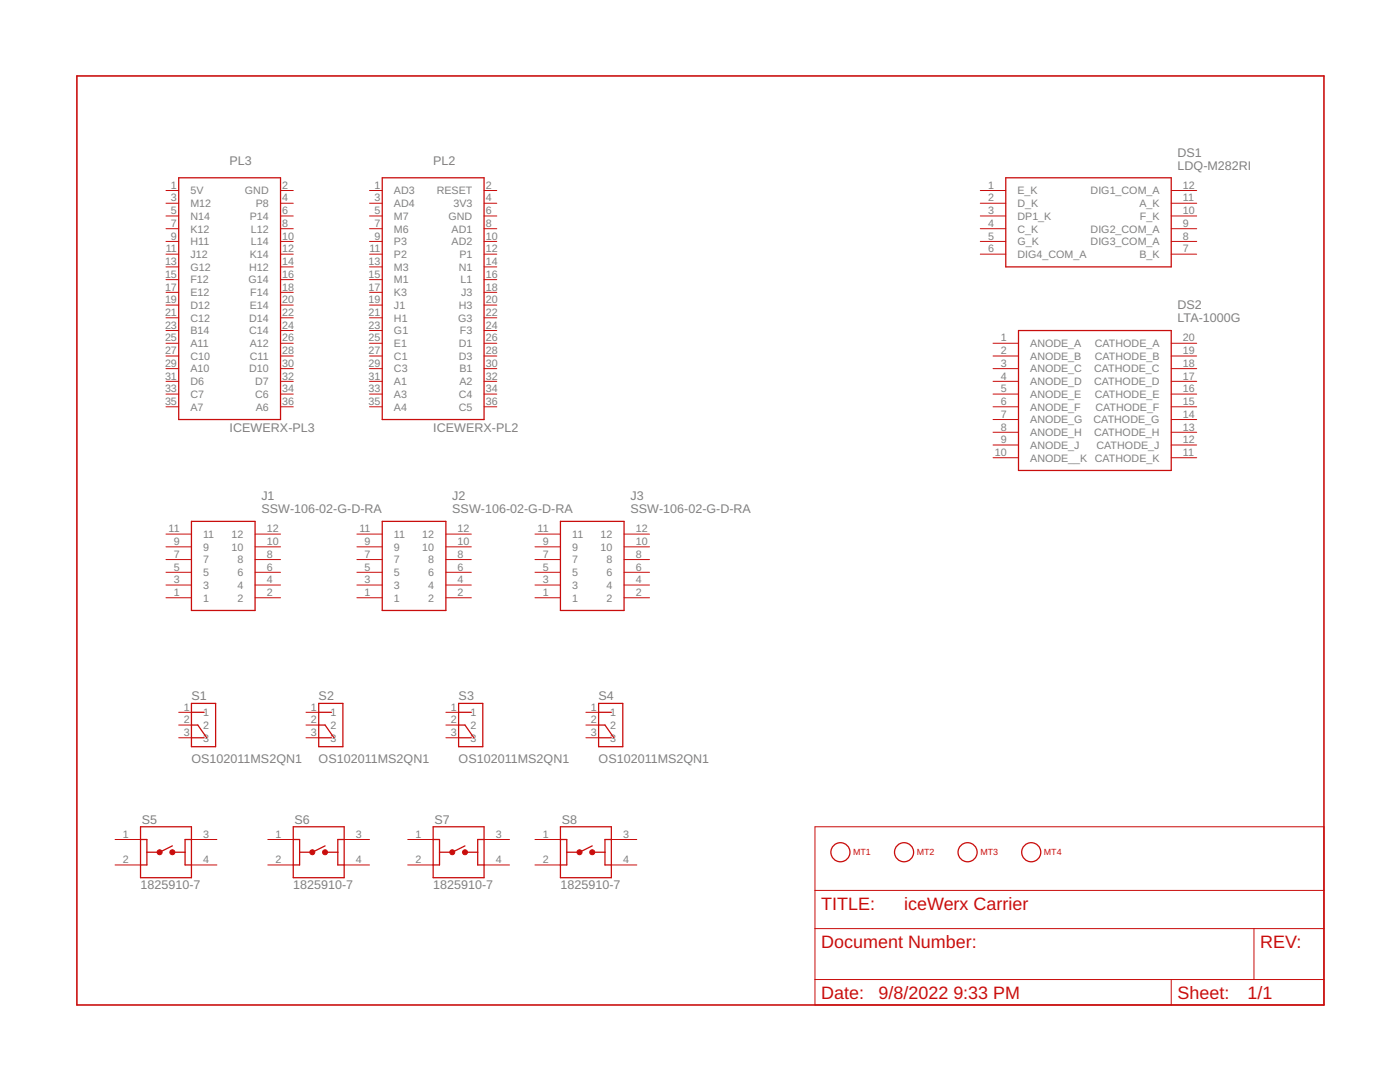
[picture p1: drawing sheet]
<svg xmlns="http://www.w3.org/2000/svg" width="279mm" height="216mm" viewBox="0 0 279 216" stroke-linecap="round" stroke-linejoin="round" font-family="sans-serif">
<path d="M15.3 15.2h248.9v185.3h-248.9z" fill="none" stroke="#c90d0c" stroke-width=".32"/>
<g fill="none" stroke="#c90d0c" stroke-width=".2">
<path d="M33.1 38h2.6M56 38h2.5M73.7 38h2.6M96.6 38h2.5M195.6 38h5.1M233.7 38h5.1M33.1 40.6h2.6M33.1 43.1h2.6M33.1 45.6h2.6M33.1 48.2h2.6M33.1 50.7h2.6M33.1 53.3h2.6"/>
<path d="M33.1 55.8h2.6M33.1 58.3h2.6M56 40.6h2.5M56 43.1h2.5M56 45.6h2.5M56 48.2h2.5M56 50.7h2.5M56 53.3h2.5M56 55.8h2.5M56 58.3h2.5M73.7 40.6h2.6M73.7 43.1h2.6"/>
<path d="M73.7 45.6h2.6M73.7 48.2h2.6M73.7 50.7h2.6M73.7 53.3h2.6M73.7 55.8h2.6M73.7 58.3h2.6M96.6 40.6h2.5M96.6 43.1h2.5M96.6 45.6h2.5M96.6 48.2h2.5M96.6 50.7h2.5M96.6 53.3h2.5"/>
<path d="M96.6 55.8h2.5M96.6 58.3h2.5M195.6 40.6h5.1M195.6 43.1h5.1M195.6 45.6h5.1M195.6 48.2h5.1M195.6 50.7h5.1M233.7 40.6h5.1M233.7 43.1h5.1M233.7 45.6h5.1M233.7 48.2h5.1M233.7 50.7h5.1"/>
<path d="M33.1 60.9h2.6M33.1 63.4h2.6M33.1 66h2.6M33.1 68.5h2.6M33.1 71h2.6M33.1 73.6h2.6M33.1 76.1h2.6M33.1 78.6h2.6M56 60.9h2.5M56 63.4h2.5M56 66h2.5M56 68.5h2.5"/>
<path d="M56 71h2.5M56 73.6h2.5M56 76.1h2.5M56 78.6h2.5M73.7 60.9h2.6M73.7 63.4h2.6M73.7 66h2.6M73.7 68.5h2.6M73.7 71h2.6M73.7 73.6h2.6M73.7 76.1h2.6M73.7 78.6h2.6"/>
<path d="M96.6 60.9h2.5M96.6 63.4h2.5M96.6 66h2.5M96.6 68.5h2.5M96.6 71h2.5M96.6 73.6h2.5M96.6 76.1h2.5M96.6 78.6h2.5M198.2 68.5h5.1M198.2 71h5.1M198.2 73.6h5.1M198.2 76.1h5.1"/>
<path d="M198.2 78.6h5.1M233.7 68.5h5.1M233.7 71h5.1M233.7 73.6h5.1M233.7 76.1h5.1M233.7 78.6h5.1M33.1 81.2h2.6M56 81.2h2.5M73.7 81.2h2.6M96.6 81.2h2.5M198.2 81.2h5.1M198.2 83.7h5.1"/>
<path d="M198.2 86.3h5.1M198.2 88.8h5.1M198.2 91.3h5.1M233.7 81.2h5.1M233.7 83.7h5.1M233.7 86.3h5.1M233.7 88.8h5.1M233.7 91.3h5.1M33.1 119.3h5.1M33.1 116.7h5.1M33.1 114.2h5.1M33.1 111.7h5.1"/>
<path d="M33.1 109.1h5.1M33.1 106.6h5.1M50.9 119.3h5.1M50.9 116.7h5.1M50.9 114.2h5.1M50.9 111.7h5.1M50.9 109.1h5.1M50.9 106.6h5.1M71.2 119.3h5.1M71.2 116.7h5.1M71.2 114.2h5.1M71.2 111.7h5.1"/>
<path d="M71.2 109.1h5.1M71.2 106.6h5.1M89 119.3h5.1M89 116.7h5.1M89 114.2h5.1M89 111.7h5.1M89 109.1h5.1M89 106.6h5.1M106.8 119.3h5M106.8 116.7h5M106.8 114.2h5M106.8 111.7h5"/>
<path d="M106.8 109.1h5M106.8 106.6h5M124.5 119.3h5.1M124.5 116.7h5.1M124.5 114.2h5.1M124.5 111.7h5.1M124.5 109.1h5.1M124.5 106.6h5.1M35.7 142.1h2.5M35.7 144.7h2.5M35.7 147.2h2.5M61.1 142.1h2.5"/>
<path d="M61.1 144.7h2.5M61.1 147.2h2.5M89 142.1h2.5M89 144.7h2.5M89 147.2h2.5M116.9 142.1h2.6M116.9 144.7h2.6M116.9 147.2h2.6M23 167.5h5M23 172.6h5M38.2 167.5h5.1M38.2 172.6h5.1"/>
<path d="M53.4 167.5h5.1M53.4 172.6h5.1M68.7 167.5h5M68.7 172.6h5M81.4 167.5h5M81.4 172.6h5M96.6 167.5h5.1M96.6 172.6h5.1M106.8 167.5h5M106.8 172.6h5M122 167.5h5.1M122 172.6h5.1"/>
<path d="M162.6 165h101.6v35.5h-101.6zM162.6 177.7h101.6M162.6 185.3h101.6M162.6 195.5h101.6M233.7 195.5v5M250.3 185.3v10.2"/>
</g>
<g fill="none" stroke="#c90d0c" stroke-width=".25">
<path d="M35.7 35.5h20.3v48.2h-20.3zM76.3 35.5h20.3v48.2h-20.3zM200.7 35.5h33v17.8h-33zM203.3 66h30.4v27.9h-30.4zM38.2 104h12.7v17.8h-12.7zM76.3 104h12.7v17.8h-12.7zM111.8 104h12.7v17.8h-12.7zM38.2 140.4h4.8v8.6h-4.8zM38.2 142.1h2.5M38.2 147.2h2.5M38.2 144.7h1.3l1.8 2.5M63.6 140.4h4.8v8.6h-4.8z"/>
<path d="M63.6 142.1h2.5M63.6 147.2h2.5M63.6 144.7h1.3l1.8 2.5M91.5 140.4h4.9v8.6h-4.9zM91.5 142.1h2.6M91.5 147.2h2.6M91.5 144.7h1.3l1.8 2.5M119.5 140.4h4.8v8.6h-4.8zM119.5 142.1h2.5M119.5 147.2h2.5M119.5 144.7h1.2l1.8 2.5M28 165h10.2v10.1h-10.2z"/>
<path d="M28 167.5h1.3v5.1h-1.3M34.4 168.8l-2.5 1.3h-2.6M34.4 170.1h2.5M38.2 167.5h-1.3v5.1h1.3M58.5 165h10.2v10.1h-10.2zM58.5 167.5h1.3v5.1h-1.3M64.9 168.8l-2.6 1.3h-2.5M64.9 170.1h2.5M68.7 167.5h-1.3v5.1h1.3M86.4 165h10.2v10.1h-10.2zM86.4 167.5h1.3v5.1h-1.3M92.8 168.8l-2.5 1.3h-2.6"/>
<path d="M92.8 170.1h2.5M96.6 167.5h-1.3v5.1h1.3M111.8 165h10.2v10.1h-10.2zM111.8 167.5h1.3v5.1h-1.3M118.2 168.8l-2.5 1.3h-2.6M118.2 170.1h2.5M122 167.5h-1.3v5.1h1.3"/>
<circle cx="167.7" cy="170.1" r="1.91"/>
<circle cx="180.4" cy="170.1" r="1.91"/>
<circle cx="193.1" cy="170.1" r="1.91"/>
<circle cx="205.8" cy="170.1" r="1.91"/>
</g>
<g fill="#c90d0c" stroke="#c90d0c" stroke-width=".2">
<circle cx="31.9" cy="170.1" r=".5"/>
<circle cx="34.4" cy="170.1" r=".5"/>
<circle cx="62.3" cy="170.1" r=".5"/>
<circle cx="64.9" cy="170.1" r=".5"/>
<circle cx="90.3" cy="170.1" r=".5"/>
<circle cx="92.8" cy="170.1" r=".5"/>
<circle cx="115.7" cy="170.1" r=".5"/>
<circle cx="118.2" cy="170.1" r=".5"/>
</g>
<g font-size="3.6" fill="#c90d0c">
<text x="163.9" y="181.5">TITLE:</text>
<text x="180.4" y="181.5">iceWerx Carrier</text>
<text x="163.9" y="189.1">Document Number:</text>
<text x="251.5" y="189.1">REV:</text>
<text x="163.9" y="199.3">Date:</text>
<text x="175.3" y="199.3">9/8/2022</text>
<text x="190.3" y="199.3">9:33 PM</text>
<text x="235" y="199.3">Sheet:</text>
<text x="249" y="199.3">1/1</text>
</g>
<g font-size="2.5" fill="#808080">
<text x="45.8" y="32.9">PL3</text>
<text x="86.5" y="32.9">PL2</text>
<text x="235" y="33.8">LDQ-M282RI</text>
<text x="235" y="31.3">DS1</text>
<text x="235" y="64.3">LTA-1000G</text>
<text x="235" y="61.8">DS2</text>
<text x="45.8" y="86.3">ICEWERX-PL3</text>
<text x="86.5" y="86.3">ICEWERX-PL2</text>
<text x="52.2" y="99.8">J1</text>
<text x="90.3" y="99.8">J2</text>
<text x="125.8" y="99.8">J3</text>
<text x="52.2" y="102.4">SSW-106-02-G-D-RA</text>
<text x="90.3" y="102.4">SSW-106-02-G-D-RA</text>
<text x="125.8" y="102.4">SSW-106-02-G-D-RA</text>
<text x="38.2" y="139.6">S1</text>
<text x="63.6" y="139.6">S2</text>
<text x="91.5" y="139.6">S3</text>
<text x="119.5" y="139.6">S4</text>
<text x="38.2" y="152.3">OS102011MS2QN1</text>
<text x="63.6" y="152.3">OS102011MS2QN1</text>
<text x="91.5" y="152.3">OS102011MS2QN1</text>
<text x="119.5" y="152.3">OS102011MS2QN1</text>
<text x="28.3" y="164.5">S5</text>
<text x="58.8" y="164.5">S6</text>
<text x="86.7" y="164.5">S7</text>
<text x="112.1" y="164.5">S8</text>
<text x="28" y="177.4">1825910-7</text>
<text x="58.5" y="177.4">1825910-7</text>
<text x="86.4" y="177.4">1825910-7</text>
<text x="111.8" y="177.4">1825910-7</text>
</g>
<g font-size="2.1" fill="#808080">
<text x="34.1" y="37.7">1</text>
<text x="34.1" y="40.2">3</text>
<text x="38" y="38.8">5V</text>
<text x="38" y="41.3">M12</text>
<text x="48.9" y="38.8">GND</text>
<text x="51" y="41.3">P8</text>
<text x="56.3" y="37.7">2</text>
<text x="56.3" y="40.2">4</text>
<text x="74.8" y="37.7">1</text>
<text x="74.8" y="40.2">3</text>
<text x="78.6" y="38.8">AD3</text>
<text x="78.6" y="41.3">AD4</text>
<text x="87.2" y="38.8">RESET</text>
<text x="90.5" y="41.3">3V3</text>
<text x="97" y="37.7">2</text>
<text x="97" y="40.2">4</text>
<text x="197.2" y="37.7">1</text>
<text x="197.2" y="40.2">2</text>
<text x="203.1" y="38.8">E_K</text>
<text x="203.1" y="41.3">D_K</text>
<text x="217.7" y="38.8">DIG1_COM_A</text>
<text x="227.4" y="41.3">A_K</text>
<text x="236.1" y="40.2">11</text>
<text x="236.1" y="37.7">12</text>
<text x="34.1" y="42.7">5</text>
<text x="34.1" y="45.3">7</text>
<text x="34.1" y="47.8">9</text>
<text x="38" y="43.9">N14</text>
<text x="38" y="46.4">K12</text>
<text x="49.9" y="43.9">P14</text>
<text x="50.1" y="46.4">L12</text>
<text x="56.3" y="42.7">6</text>
<text x="56.3" y="45.3">8</text>
<text x="56.3" y="47.8">10</text>
<text x="74.8" y="42.7">5</text>
<text x="74.8" y="45.3">7</text>
<text x="74.8" y="47.8">9</text>
<text x="78.6" y="43.9">M7</text>
<text x="78.6" y="46.4">M6</text>
<text x="89.5" y="43.9">GND</text>
<text x="90.1" y="46.4">AD1</text>
<text x="97" y="42.7">6</text>
<text x="97" y="45.3">8</text>
<text x="97" y="47.8">10</text>
<text x="197.2" y="42.7">3</text>
<text x="197.2" y="45.3">4</text>
<text x="197.2" y="47.8">5</text>
<text x="203.1" y="43.9">DP1_K</text>
<text x="203.1" y="46.4">C_K</text>
<text x="217.7" y="46.4">DIG2_COM_A</text>
<text x="227.5" y="43.9">F_K</text>
<text x="236.1" y="47.8">8</text>
<text x="236.1" y="45.3">9</text>
<text x="236.1" y="42.7">10</text>
<text x="32.9" y="52.9">13</text>
<text x="33.1" y="50.4">11</text>
<text x="38" y="48.9">H11</text>
<text x="38" y="51.5">J12</text>
<text x="49.9" y="51.5">K14</text>
<text x="50.1" y="48.9">L14</text>
<text x="56.3" y="50.4">12</text>
<text x="56.3" y="52.9">14</text>
<text x="73.6" y="52.9">13</text>
<text x="73.7" y="50.4">11</text>
<text x="78.6" y="48.9">P3</text>
<text x="78.6" y="51.5">P2</text>
<text x="90.1" y="48.9">AD2</text>
<text x="91.7" y="51.5">P1</text>
<text x="97" y="50.4">12</text>
<text x="97" y="52.9">14</text>
<text x="197.2" y="50.4">6</text>
<text x="203.1" y="48.9">G_K</text>
<text x="203.1" y="51.5">DIG4_COM_A</text>
<text x="217.7" y="48.9">DIG3_COM_A</text>
<text x="227.4" y="51.5">B_K</text>
<text x="236.1" y="50.4">7</text>
<text x="32.9" y="55.4">15</text>
<text x="32.9" y="58">17</text>
<text x="38" y="54">G12</text>
<text x="38" y="56.6">F12</text>
<text x="38" y="59.1">E12</text>
<text x="49.6" y="56.6">G14</text>
<text x="49.7" y="54">H12</text>
<text x="50" y="59.1">F14</text>
<text x="56.3" y="55.4">16</text>
<text x="56.3" y="58">18</text>
<text x="73.6" y="55.4">15</text>
<text x="73.6" y="58">17</text>
<text x="78.6" y="54">M3</text>
<text x="78.6" y="56.6">M1</text>
<text x="78.6" y="59.1">K3</text>
<text x="91.5" y="54">N1</text>
<text x="91.9" y="56.6">L1</text>
<text x="92" y="59.1">J3</text>
<text x="97" y="55.4">16</text>
<text x="97" y="58">18</text>
<text x="32.9" y="60.5">19</text>
<text x="32.9" y="63.1">21</text>
<text x="32.9" y="65.6">23</text>
<text x="38" y="61.6">D12</text>
<text x="38" y="64.2">C12</text>
<text x="49.7" y="64.2">D14</text>
<text x="49.9" y="61.6">E14</text>
<text x="56.3" y="60.5">20</text>
<text x="56.3" y="63.1">22</text>
<text x="56.3" y="65.6">24</text>
<text x="73.6" y="60.5">19</text>
<text x="73.6" y="63.1">21</text>
<text x="73.6" y="65.6">23</text>
<text x="78.6" y="61.6">J1</text>
<text x="78.6" y="64.2">H1</text>
<text x="91.4" y="64.2">G3</text>
<text x="91.5" y="61.6">H3</text>
<text x="97" y="60.5">20</text>
<text x="97" y="63.1">22</text>
<text x="97" y="65.6">24</text>
<text x="32.9" y="68.1">25</text>
<text x="32.9" y="70.7">27</text>
<text x="38" y="66.7">B14</text>
<text x="38" y="69.2">A11</text>
<text x="38" y="71.8">C10</text>
<text x="49.7" y="66.7">C14</text>
<text x="49.9" y="69.2">A12</text>
<text x="49.9" y="71.8">C11</text>
<text x="56.3" y="68.1">26</text>
<text x="56.3" y="70.7">28</text>
<text x="73.6" y="68.1">25</text>
<text x="73.6" y="70.7">27</text>
<text x="78.6" y="66.7">G1</text>
<text x="78.6" y="69.2">E1</text>
<text x="78.6" y="71.8">C1</text>
<text x="91.5" y="69.2">D1</text>
<text x="91.5" y="71.8">D3</text>
<text x="91.8" y="66.7">F3</text>
<text x="97" y="68.1">26</text>
<text x="97" y="70.7">28</text>
<text x="199.7" y="68.1">1</text>
<text x="199.7" y="70.7">2</text>
<text x="205.6" y="69.2">ANODE_A</text>
<text x="205.6" y="71.8">ANODE_B</text>
<text x="218.5" y="69.2">CATHODE_A</text>
<text x="218.5" y="71.8">CATHODE_B</text>
<text x="236.1" y="68.1">20</text>
<text x="236.1" y="70.7">19</text>
<text x="32.9" y="73.2">29</text>
<text x="32.9" y="75.7">31</text>
<text x="38" y="74.3">A10</text>
<text x="38" y="76.9">D6</text>
<text x="49.7" y="74.3">D10</text>
<text x="50.9" y="76.9">D7</text>
<text x="56.3" y="73.2">30</text>
<text x="56.3" y="75.7">32</text>
<text x="73.6" y="73.2">29</text>
<text x="73.6" y="75.7">31</text>
<text x="78.6" y="74.3">C3</text>
<text x="78.6" y="76.9">A1</text>
<text x="91.7" y="74.3">B1</text>
<text x="91.7" y="76.9">A2</text>
<text x="97" y="73.2">30</text>
<text x="97" y="75.7">32</text>
<text x="199.7" y="73.2">3</text>
<text x="199.7" y="75.7">4</text>
<text x="205.6" y="74.3">ANODE_C</text>
<text x="205.6" y="76.9">ANODE_D</text>
<text x="218.4" y="74.3">CATHODE_C</text>
<text x="218.4" y="76.9">CATHODE_D</text>
<text x="236.1" y="73.2">18</text>
<text x="236.1" y="75.7">17</text>
<text x="32.9" y="78.3">33</text>
<text x="32.9" y="80.8">35</text>
<text x="38" y="79.4">C7</text>
<text x="38" y="81.9">A7</text>
<text x="50.9" y="79.4">C6</text>
<text x="51" y="81.9">A6</text>
<text x="56.3" y="78.3">34</text>
<text x="56.3" y="80.8">36</text>
<text x="73.6" y="78.3">33</text>
<text x="73.6" y="80.8">35</text>
<text x="78.6" y="79.4">A3</text>
<text x="78.6" y="81.9">A4</text>
<text x="91.5" y="79.4">C4</text>
<text x="91.5" y="81.9">C5</text>
<text x="97" y="78.3">34</text>
<text x="97" y="80.8">36</text>
<text x="199.7" y="78.3">5</text>
<text x="199.7" y="80.8">6</text>
<text x="199.7" y="83.4">7</text>
<text x="205.6" y="79.4">ANODE_E</text>
<text x="205.6" y="81.9">ANODE_F</text>
<text x="218.5" y="79.4">CATHODE_E</text>
<text x="218.6" y="81.9">CATHODE_F</text>
<text x="236.1" y="78.3">16</text>
<text x="236.1" y="80.8">15</text>
<text x="236.1" y="83.4">14</text>
<text x="199.7" y="85.9">8</text>
<text x="199.7" y="88.4">9</text>
<text x="205.6" y="84.5">ANODE_G</text>
<text x="205.6" y="87">ANODE_H</text>
<text x="205.6" y="89.6">ANODE_J</text>
<text x="218.2" y="84.5">CATHODE_G</text>
<text x="218.4" y="87">CATHODE_H</text>
<text x="218.8" y="89.6">CATHODE_J</text>
<text x="236.1" y="85.9">13</text>
<text x="236.1" y="88.4">12</text>
<text x="198.6" y="91">10</text>
<text x="205.6" y="92.1">ANODE__K</text>
<text x="218.5" y="92.1">CATHODE_K</text>
<text x="236.1" y="91">11</text>
<text x="33.6" y="106.2">11</text>
<text x="40.5" y="107.3">11</text>
<text x="46.2" y="107.3">12</text>
<text x="53.2" y="106.2">12</text>
<text x="71.7" y="106.2">11</text>
<text x="78.6" y="107.3">11</text>
<text x="84.3" y="107.3">12</text>
<text x="91.3" y="106.2">12</text>
<text x="107.3" y="106.2">11</text>
<text x="114.2" y="107.3">11</text>
<text x="119.8" y="107.3">12</text>
<text x="126.9" y="106.2">12</text>
<text x="34.7" y="113.8">5</text>
<text x="34.7" y="111.3">7</text>
<text x="34.7" y="108.8">9</text>
<text x="40.5" y="112.4">7</text>
<text x="40.5" y="109.9">9</text>
<text x="46.2" y="109.9">10</text>
<text x="47.4" y="112.4">8</text>
<text x="53.2" y="113.8">6</text>
<text x="53.2" y="111.3">8</text>
<text x="53.2" y="108.8">10</text>
<text x="72.8" y="113.8">5</text>
<text x="72.8" y="111.3">7</text>
<text x="72.8" y="108.8">9</text>
<text x="78.6" y="112.4">7</text>
<text x="78.6" y="109.9">9</text>
<text x="84.3" y="109.9">10</text>
<text x="85.5" y="112.4">8</text>
<text x="91.3" y="113.8">6</text>
<text x="91.3" y="111.3">8</text>
<text x="91.3" y="108.8">10</text>
<text x="108.3" y="113.8">5</text>
<text x="108.3" y="111.3">7</text>
<text x="108.3" y="108.8">9</text>
<text x="114.2" y="112.4">7</text>
<text x="114.2" y="109.9">9</text>
<text x="119.8" y="109.9">10</text>
<text x="121" y="112.4">8</text>
<text x="126.9" y="113.8">6</text>
<text x="126.9" y="111.3">8</text>
<text x="126.9" y="108.8">10</text>
<text x="34.7" y="118.9">1</text>
<text x="34.7" y="116.4">3</text>
<text x="40.5" y="117.5">3</text>
<text x="40.5" y="115">5</text>
<text x="47.4" y="117.5">4</text>
<text x="47.4" y="115">6</text>
<text x="53.2" y="118.9">2</text>
<text x="53.2" y="116.4">4</text>
<text x="72.8" y="118.9">1</text>
<text x="72.8" y="116.4">3</text>
<text x="78.6" y="117.5">3</text>
<text x="78.6" y="115">5</text>
<text x="85.5" y="117.5">4</text>
<text x="85.5" y="115">6</text>
<text x="91.3" y="118.9">2</text>
<text x="91.3" y="116.4">4</text>
<text x="108.3" y="118.9">1</text>
<text x="108.3" y="116.4">3</text>
<text x="114.2" y="117.5">3</text>
<text x="114.2" y="115">5</text>
<text x="121" y="117.5">4</text>
<text x="121" y="115">6</text>
<text x="126.9" y="118.9">2</text>
<text x="126.9" y="116.4">4</text>
<text x="40.5" y="120">1</text>
<text x="47.4" y="120">2</text>
<text x="78.6" y="120">1</text>
<text x="85.5" y="120">2</text>
<text x="114.2" y="120">1</text>
<text x="121" y="120">2</text>
<text x="36.7" y="141.8">1</text>
<text x="40.5" y="142.9">1</text>
<text x="62.1" y="141.8">1</text>
<text x="65.9" y="142.9">1</text>
<text x="90" y="141.8">1</text>
<text x="93.9" y="142.9">1</text>
<text x="117.9" y="141.8">1</text>
<text x="121.8" y="142.9">1</text>
<text x="36.7" y="144.3">2</text>
<text x="36.7" y="146.9">3</text>
<text x="40.5" y="145.4">2</text>
<text x="40.5" y="148">3</text>
<text x="62.1" y="144.3">2</text>
<text x="62.1" y="146.9">3</text>
<text x="65.9" y="145.4">2</text>
<text x="65.9" y="148">3</text>
<text x="90" y="144.3">2</text>
<text x="90" y="146.9">3</text>
<text x="93.9" y="145.4">2</text>
<text x="93.9" y="148">3</text>
<text x="117.9" y="144.3">2</text>
<text x="117.9" y="146.9">3</text>
<text x="121.8" y="145.4">2</text>
<text x="121.8" y="148">3</text>
<text x="24.5" y="167.2">1</text>
<text x="40.5" y="167.2">3</text>
<text x="55" y="167.2">1</text>
<text x="71" y="167.2">3</text>
<text x="82.9" y="167.2">1</text>
<text x="98.9" y="167.2">3</text>
<text x="108.3" y="167.2">1</text>
<text x="124.3" y="167.2">3</text>
<text x="24.5" y="172.2">2</text>
<text x="40.5" y="172.2">4</text>
<text x="55" y="172.2">2</text>
<text x="71" y="172.2">4</text>
<text x="82.9" y="172.2">2</text>
<text x="98.9" y="172.2">4</text>
<text x="108.3" y="172.2">2</text>
<text x="124.3" y="172.2">4</text>
</g>
<g font-size="1.8" fill="#c90d0c">
<text x="170.3" y="170.7">MT1</text>
<text x="183" y="170.7">MT2</text>
<text x="195.7" y="170.7">MT3</text>
<text x="208.4" y="170.7">MT4</text>
</g>
</svg>
